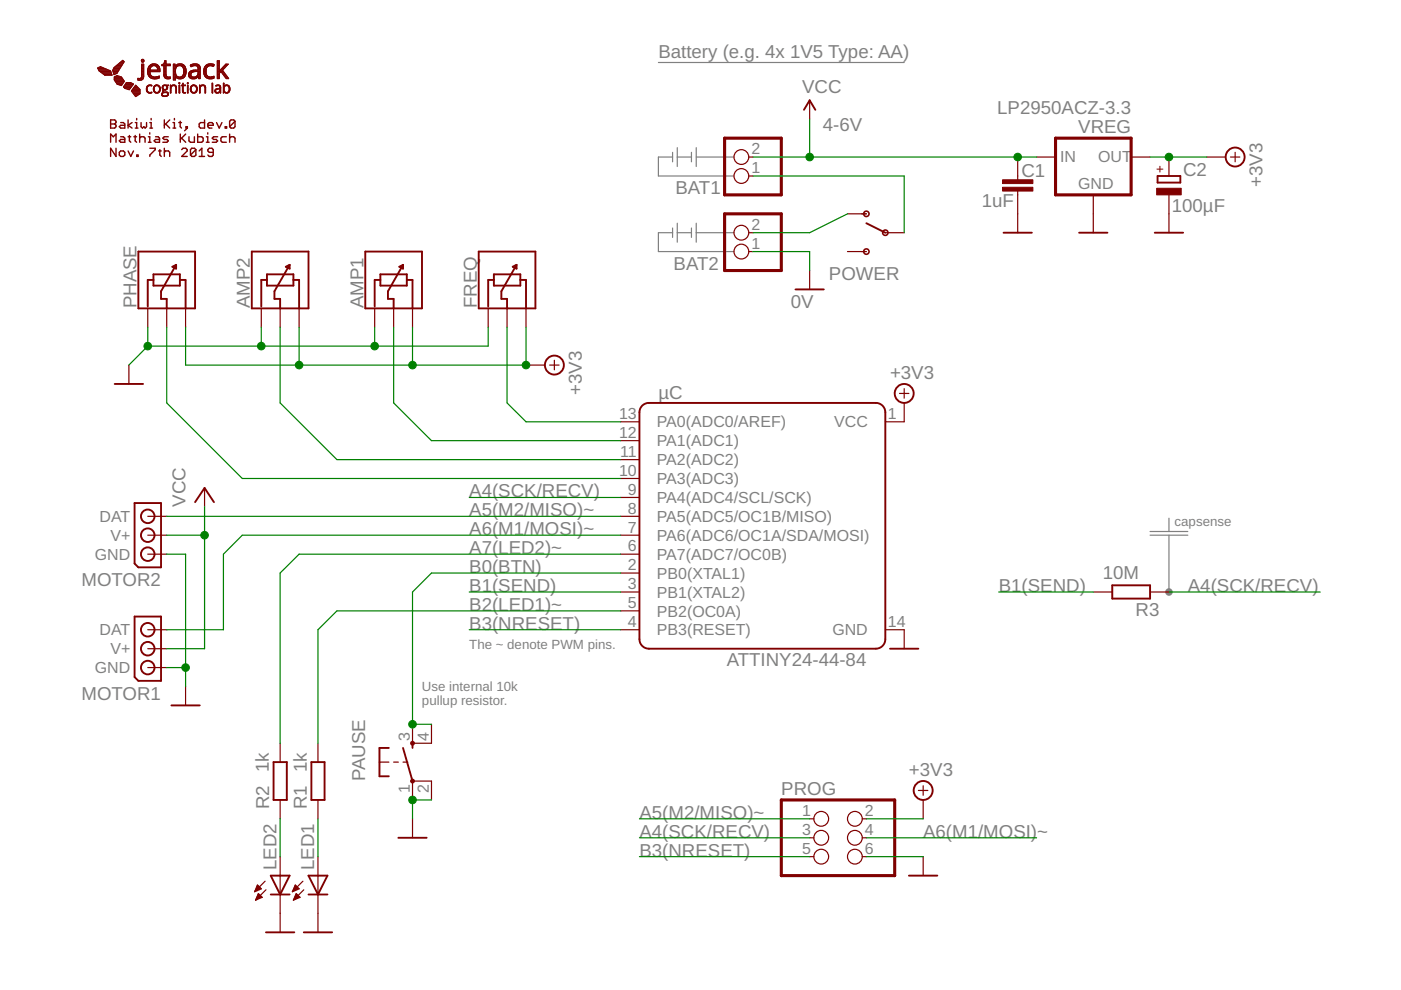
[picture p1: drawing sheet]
<svg xmlns="http://www.w3.org/2000/svg" width="297mm" height="210mm" viewBox="0 0 297 210" stroke-linecap="round" stroke-linejoin="round" font-family="sans-serif">
<g fill="none" stroke="#808080" stroke-width=".25">
<path d="M139.6 13.3h52.1M142.6 32.3v2M142.6 33.3h-3v4h16M143.6 31.3v4M143.6 33.3h3M146.6 32.3v2M147.6 31.3v4M147.6 33.3h8M142.6 48.3v2M142.6 49.3h-3v4h16M143.6 47.3v4.1M143.6 49.3h3"/>
<path d="M146.6 48.3v2M147.6 47.3v4.1M147.6 49.3h8M243.8 113.5h8M243.8 112.7h8M247.8 109.9v2.8M247.8 113.5v12"/>
</g>
<circle cx="247.8" cy="125.5" r=".4" fill="none" stroke="#808080" stroke-width=".8"/>
<g fill="none" stroke="#800000" stroke-width=".3">
<path d="M23.5 25.4h.8l.3 .3v.3l-.3 .3 .3 .3v.3l-.3 .3h-.8zM23.5 30.2v-1.8l.5 .6 .6-.6v1.8M23.5 26.3h.8M24.6 31.4v1.8l-1.1-1.8v1.8M25.6 26h.6l.3 .3v.9h-.9l-.3-.3 .3-.3h.9M25.6 29h.6l.3 .3v.9h-.9l-.3-.3 .3-.3h.9M25.6 32h.6l.3 .3v.6l-.3 .3h-.6l-.3-.3v-.6zM27.2 25.4v1.8M27.2 29h.5M27.2 32l.5 1.2 .6-1.2M27.4 28.7v1.2l.3 .3M28 26l-.8 .6 .8 .6"/>
<path d="M28.4 29h.6M28.7 28.7v1.2l.3 .3M28.7 27.2h.6M28.7 26h.3v1.2M29 25.1v.3M29 32.9h.3v.3h-.3zM29.6 29.3l.3-.3h.6l.3 .3v.9M29.6 28.4v1.8M29.9 26v.9l.3 .3 .3-.3 .3 .3 .3-.3v-.9M31.5 29h.2v1.2M31.5 30.2h.5M31.7 28.2v.2"/>
<path d="M31.8 27.2h.5M31.8 26h.2v1.2M31.8 31.4h1.1v.3l-1.1 1.2v.3M32 25.1v.3M33 29h.5l.3 .3v.9h-.8l-.3-.3 .3-.3h.8M33.6 32h.6M33.9 31.7v1.2l.3 .3M34.8 25.4v1.8M34.8 31.4v1.8M34.8 32.3l.3-.3h.6l.3 .3v.9M35.1 26.3l.9 .9M35.7 29h-.9l-.3 .3 .3 .3h.6l.3 .3-.3 .3h-.9"/>
<path d="M36 25.4l-1.2 1.2M36.7 27.2h.6M36.7 26h.3v1.2M37 25.1v.3M37.9 26h.6M38.2 25.7v1.2l.3 .3M38.2 28.4v1.8M38.5 29.3l.9 .9M38.5 31.7l.3-.3h.6l.3 .3v.3l-1.2 1.2h1.2M39.4 28.4l-1.2 1.2M39.4 26.9h.3v.3h-.3zM39.7 27.2l-.6 .5"/>
<path d="M40.1 29v.9l.3 .3h.8v-1.2M41.5 31.7v1.2l-.3 .3h-.5l-.3-.3M41.5 31.7l-.3-.3h-.5l-.3 .3v1.2M41.5 31.7l-1.1 1.2M41.9 28.4v1.8h.9l.3-.3v-.6l-.3-.3h-.9M42.2 33.2h1.2M42.2 32l.6-.6v1.8M43.4 25.4v1.8h-.9l-.3-.3v-.6l.3-.3h.9M43.8 29h.2v1.2M43.8 30.2h.5M44 28.2v.2M44.1 26.6h1.1v-.3l-.3-.3h-.5l-.3 .3v.6l.3 .3h.5"/>
<path d="M45.2 32.3h-.8l-.3-.3v-.3l.3-.3h.5l.3 .3v1.2l-.3 .3h-.5l-.3-.3M45.9 26l.6 1.2 .6-1.2M46.1 29h-.8l-.3 .3 .3 .3h.5l.3 .3-.3 .3h-.8M47.8 26.9h.2v.3h-.2zM48 29h-.9l-.3 .3v.6l.3 .3h.9M48.7 28.4v1.8M48.7 29.3l.3-.3h.6l.2 .3v.9M49.8 25.7l-.2-.3h-.6l-.3 .3v1.2M49.8 25.7v1.2l-.2 .3h-.6l-.3-.3M49.8 25.7l-1.1 1.2"/>
</g>
<g fill="none" stroke="#800000" stroke-width=".25">
<path d="M158.7 33.3h.9M158.7 37.3h.9M171.7 21.3v4M215.8 33.3v4.8M219.8 33.3h4M239.8 33.3h4M247.8 33.3v4M255.9 33.3h4M260.9 33.3h2M261.9 32.3v2M158.7 53.3h.9M158.7 49.3h.9"/>
<path d="M171.7 57.4v4M179.7 53.3h4M179.7 45.3h4M187.7 49.3h4M215.8 40.5v8.8M231.8 41.3v8M247.8 41.3v8M27.3 77.4v4M31.3 65.4v4M35.3 65.4v4M39.3 65.4v4M55.4 65.4v4"/>
<path d="M59.4 65.4v4M63.4 65.4v4M79.4 65.4v4M83.5 65.4v4M87.5 65.4v4M103.5 65.4v4M107.5 65.4v4M111.5 65.4v4M111.5 77.4h4M116.5 77.4h2M117.5 76.4v2M131.6 89.4h4"/>
<path d="M131.6 93.4h4M131.6 97.5h4M190.7 83.4h2M191.7 82.4v2M191.7 85.4v4h-4M31.3 117.5h4M31.3 113.5h4M31.3 109.5h4M43.4 103.5v4M131.6 117.5h4M131.6 113.5h4M131.6 109.5h4"/>
<path d="M131.6 101.5h4M131.6 105.5h4M31.3 137.5h4M31.3 133.5h4M131.6 133.5h4M131.6 125.5h4M131.6 121.5h4M131.6 129.5h4M187.7 133.5h4v4M231.8 125.5h4M243.8 125.5h4M31.3 141.5h4"/>
<path d="M39.3 145.6v4M59.4 157.6v4M67.4 157.6v4M87.5 153.6v4h4v-4M59.4 169.6v4M67.4 169.6v4M80.5 161.6h1.9M83.5 161.6h1M85.4 161.6h1.1M87.5 169.6v-4h4v4M87.5 173.6v4M171.7 173.6h.9"/>
<path d="M171.7 177.6h.9M182.8 173.6h.9M182.8 177.6h.9M194.7 167.6h2M195.7 166.6v2M195.7 169.6v4M54 189h.1M54.1 188.8h.4M54.2 188.6h.8M54.3 190.7h.3M54.3 188.4h1M54.3 190.5h.8"/>
<path d="M54.4 188.2h.7M54.4 188h.5M54.4 190.3h1.1M54.5 187.8h.2M54.5 190.1h.9M54.6 187.6l.8 .8-1.4 .7zM54.6 189.9h.6M54.7 189.7h.3M54.8 189.5l.8 .7-1.4 .7zM56.2 186.8l-2.2 2.3M56.4 188.7l-2.2 2.2M59.4 181.6v16.1"/>
<path d="M62 189h.1M62.1 188.8h.4M62.2 188.6h.8M62.3 190.7h.3M62.3 188.4h1.1M62.4 190.5h.7M62.4 188.2h.7M62.5 188h.4M62.5 190.3h1.1M62.5 187.8h.2M62.5 190.1h.9M62.6 187.6l.8 .8-1.4 .7z"/>
<path d="M62.6 189.9h.6M62.7 189.7h.3M62.8 189.5l.8 .7-1.4 .7zM64.2 186.8l-2.2 2.3M64.4 188.7l-2.2 2.2M67.4 181.6v16.1M171.7 181.6h.9M182.8 181.6h.9M195.7 181.6v4.1"/>
<circle cx="157.2" cy="37.3" r="1.57"/>
<circle cx="157.2" cy="33.3" r="1.57"/>
<circle cx="157.2" cy="49.3" r="1.57"/>
<circle cx="157.2" cy="53.3" r="1.57"/>
<circle cx="174.1" cy="173.6" r="1.57"/>
<circle cx="174.1" cy="177.6" r="1.57"/>
<circle cx="181.2" cy="177.6" r="1.57"/>
<circle cx="181.2" cy="173.6" r="1.57"/>
<circle cx="174.1" cy="181.6" r="1.57"/>
<circle cx="181.2" cy="181.6" r="1.57"/>
</g>
<g fill="none" stroke="#800000" stroke-width=".4">
<path d="M170.5 23.3l1.2-2 1.2 2M245.4 37.3h4.9v1.4h-4.9zM29.3 53.3h12.1v12.1h-12.1zM32.5 58.2h5.6v2.4h-5.6zM32.5 59.4h-1.2v5.6M36.6 56.6l.7-.4v.8zM37.3 56.2l-3.2 5.6v1.6h1.2v2M38.1 59.4h1.2v6M53.4 53.3h12v12.1h-12zM56.6 58.2h5.6v2.4h-5.6zM56.6 59.4h-1.2v5.6M60.6 56.6l.8-.4v.8z"/>
<path d="M61.4 56.2l-3.2 5.6v1.6h1.2v2M62.2 59.4h1.2v6M77.4 53.3h12.1v12.1h-12.1zM80.6 58.2h5.7v2.4h-5.7zM80.6 59.4h-1.2v5.6M84.7 56.6l.7-.4v.8zM85.4 56.2l-3.1 5.6v1.6h1.2v2M86.3 59.4h1.2v6M101.5 53.3h12v12.1h-12zM104.7 58.2h5.6v2.4h-5.6zM104.7 59.4h-1.2v5.6M108.7 56.6l.8-.4v.8z"/>
<path d="M109.5 56.2l-3.2 5.6v1.6h1.2v2M110.3 59.4h1.2v6M183.7 47.3l4 2M212.8 49.3h6M228.8 49.3h6M244.8 49.3h6M168.7 61.4h6M24.3 81.4h6M136.2 86l.6-.4 .8-.2h48.1a1.99 1.99 0 0 1 2 2v48.1a2.02 2.02 0 0 1-2 2h-48.1a2.02 2.02 0 0 1-2-2v-48.1l.1-.7zM28.5 106.7h5.6v13.6h-4.8l-.8-.8zM41.4 106.5l2-3 2 3M28.5 130.7h5.6v13.7h-4.8l-.8-.8z"/>
<path d="M188.7 137.5h6M235.8 124.1h8v2.8h-8zM36.3 149.6h6.1M82.4 158.6h-1.9v6h1.9M85.4 158.6l2.1 7M87.5 157.6v1M58 161.6h2.8v8h-2.8zM66 161.6h2.8v8h-2.8zM84.5 177.6h6M56.4 197.7h6M57.4 185.7h4l-2 4zM57.4 189.7h4"/>
<path d="M64.4 197.7h6M65.4 185.7h4l-2 4zM65.4 189.7h4M192.7 185.7h6"/>
<circle cx="261.9" cy="33.3" r="2.01"/>
<circle cx="117.5" cy="77.4" r="2.01"/>
<circle cx="191.7" cy="83.4" r="2.01"/>
<circle cx="31.3" cy="113.5" r="1.44"/>
<circle cx="31.3" cy="117.5" r="1.44"/>
<circle cx="31.3" cy="109.5" r="1.44"/>
<circle cx="31.3" cy="133.5" r="1.44"/>
<circle cx="31.3" cy="137.5" r="1.44"/>
<circle cx="31.3" cy="141.5" r="1.44"/>
<circle cx="195.7" cy="167.6" r="2.01"/>
</g>
<g fill="none" stroke="#800000" stroke-width=".66">
<path d="M153.6 29.3h12.1v12h-12.1zM223.8 29.3h16v12h-16zM153.6 45.3h12.1v12.1h-12.1zM165.7 169.6h24v16.1h-24z"/>
<circle cx="87.5" cy="157.6" r=".19"/>
<circle cx="87.5" cy="165.6" r=".19"/>
</g>
<g fill="none" stroke="#800000" stroke-width=".21">
<path d="M20.7 14.4l.6-.3 2.2 .9M20.7 14.4v.1M20.7 14.4h1.3M20.7 14.5l.3 .6 1.2 .8h1.5M20.7 14.5h1.6M20.8 14.6h1.8M20.9 14.8h2M20.9 14.9h2.3M21 14.3h.7M21 15h2.4M21.1 15.2h2.4M21.2 14.1h.2"/>
<path d="M21.3 15.3h2.2M21.5 15.4h2.1M21.7 15.5h1.9M21.8 15.7h1.9M22 15.8h1.7M22.2 15.9h1.5M23.5 15v.1M23.5 15.1l.2 .8M23.9 15h1.2M23.9 14.9h1.3M23.9 15.2h1.1M24 14.8h1.3"/>
<path d="M24 15.3h1M24 14.6h1.4M24 15.4h.9M24.1 15.5h.7M24.1 14.5h1.3M24.1 15.7h.5M24.1 14.4h1.4M24.2 15.8h.1M24.2 16.9l.6 .9M24.2 16.9h2M24.2 16.8h1.9M24.2 16.7h1.8"/>
<path d="M24.2 16.5h1.7M24.2 16.4h1.6M24.2 14.3h1.4M24.3 16.3h1.4M24.3 17h1.9M24.3 16.3l.6-.3 .9 .3 .6 1-.6 .8M24.3 16.3l-.1 .6M24.4 17.2h1.9M24.4 14.1h1.3M24.4 17.3h1.9M24.5 16.2h.8M24.5 17.4h1.7"/>
<path d="M24.5 14h1.3M24.6 17.5h1.6M24.7 13.9h1.1M24.7 17.7h1.4M24.8 16h.1M24.8 17.8h1.2M24.8 17.8l1 .3M24.8 13.8h1.1M25 13.6h1M25 17.9h.9M25.1 13.5h1M25.3 13.4h.8"/>
<path d="M25.4 18.1h.4M25.4 13.3h.8M25.6 13.1h.7M25.7 13h.6M25.9 12.9h.2M26.2 18.4h1.7M26.2 18.3h1.8M26.3 13l-.3-.2-1.8 1.5-.3 .6 .3 .9M26.3 13l-1.5 2.6-.6 .2M26.3 18.6h1.5M26.3 18.2h1.7M26.4 18.1h1.8"/>
<path d="M26.4 18.7h1.3M26.5 17.9h1.7M26.6 17.8h1.7M26.7 17.7h1.3M26.7 18.8h.9M26.8 17.5h1M26.8 17.5a1.74 1.74 0 0 1 1.5 .3M26.8 17.5l-.6 1 .2 .2 1 .3 .9-1.2M27.1 18.9h.4M27.9 19.3l.8-1.2 1 .9-.1 .9M27.9 19.3l.8 1.2 .9-.6M27.9 19.3h1.8"/>
<path d="M27.9 19.2h1.8M28 19.4h1.7M28 19.1h1.7M28 19.6h1.7M28.1 18.9h1.6M28.2 19.7h1.5M28.2 18.8h1.3M28.2 19.8h1.5M28.3 18.7h1.1M28.3 19.9h1.3M28.4 18.6h.9M28.5 18.4h.6"/>
<path d="M28.6 18.3h.4M28.7 18.2h.2M29.2 16.9h.9M29.2 16.8h1.1M29.2 16.7h1.2M29.5 16.6h-.3v.4h.6l.5-.2M29.9 16.5h.5M30 16.4h.5M30 12.9h.5M30 12.9l.1 .3M30 16.3h.5M30 13h.5"/>
<path d="M30 12.8h.5M30 16.2h.5M30 16h.5M30 15.8h.5M30 15.7h.5M30 15.5h.5M30 15.4h.5M30 15.3h.5M30 15.2h.5M30 15h.5M30 14.9h.5M30 14.8h.5"/>
<path d="M30 14.6h.5M30 14.5h.5M30 14.4h.5M30 14.3h.5M30 14.1h.5M30 14h.5M30 13.9h.5M30 13.8h.5M30 13.6h.5M30 15.9h.5M30.1 12.6h.3M30.1 13.1h.3"/>
<path d="M30.4 12.6l.1 .4M30.4 12.6h-.3l-.1 .3M30.5 16.4l-.2 .4M30.5 16.3v.1M30.5 13.6v2.6M30.5 16.2v.1M30.5 13.6l-.5 .1v2.5l-.1 .3-.3 .1M30.5 13l-.4 .2M31 18.9h.2M31 18.8h.2M31 18.7h.2M31 19.1h.2"/>
<path d="M31 19.1l.1 .1M31.1 19.2h.1M31.1 19.2v.1M31.1 18.6h.1M31.1 18.5l-.1 .6M31.1 19.3h.2M31.1 19.3l.2 .3M31.1 18.4h.2M31.2 19.4h.2M31.2 18.3h.2M31.2 19.2l.2 .3M31.3 19.6h.2"/>
<path d="M31.3 18.4l-.1 .8M31.3 15.4h.5M31.3 15.3h.5M31.3 15.2h2.6M31.3 15h2.6M31.3 14.9h2.6M31.3 18.2h.9M31.3 15.5h.5M31.3 14.8h.5M31.3 15.7h.6M31.3 14.6h.5M31.4 15.8h.5"/>
<path d="M31.4 14.5h.5M31.4 15.8v.1M31.4 19.5h.8M31.4 14.4h.5M31.4 15.9h.6M31.4 15.9l.3 .4M31.5 14.3h.5M31.5 19.7h.6M31.5 14.3l-.2 .6 .1 .9M31.5 16h.5M31.5 18.1h.6M31.5 14.1h.6"/>
<path d="M31.6 16.2h.6M31.6 14h.7M31.6 18.2l-.3 .2M31.6 14l-.1 .3M31.7 16.3h.8M31.7 16.3l.2 .2a2 2 0 0 0 1.9 0M31.7 13.9h1.8M31.8 15.2l.1 .5M31.8 16.4h2M31.8 14.8h.1M31.8 14.8v.4M31.9 15.7v.1"/>
<path d="M31.9 14.8v.4l2-.1M31.9 13.8h1.5M31.9 15.8v.1M31.9 15.9l.2 .2M32 18.2h.2a.64 .64 0 0 0-.7-.2 .64 .64 0 0 0-.4 .5M32 16.5h1.8M32.1 19.6h.1M32.1 16.1l.6 .2 1.1-.2v.4M32.1 13.6h1.1M32.2 19.5a.66 .66 0 0 1-.9 .1M32.3 16.7h1.1M32.5 18.9h.2"/>
<path d="M32.5 18.8h.2M32.5 18.7h.2M32.5 19.1h.2M32.6 18.6h.1M32.6 19.2h.1M32.6 18.5v.9M32.6 18.4h.2M32.6 19.3h.2M32.7 18.3h.2M32.7 19.4h.2M32.7 19.1v.1M32.7 19.2v.1"/>
<path d="M32.7 19.3l.2 .2M32.8 18.2h.6M32.8 19.6h.2M32.8 18.4l-.1 .7M32.8 18.2l-.2 .3M32.8 16.7h.1M32.9 19.5l.6 .1M33 19.7h.5M33 18.1h.5M33 14h.7M33.1 18.2l-.3 .2M33.2 16.3h.6"/>
<path d="M33.2 14.1h.5M33.2 18.2v-.2l-.4 .2M33.3 14.3h.5M33.3 14.4h.5M33.4 14.5h.5M33.4 14.5a.8 .8 0 0 0-.9-.6 .8 .8 0 0 0-.7 .9M33.4 14.5v.1M33.4 14.8h.5M33.4 14.6h.5M33.4 14.6v.2h-1.5M33.4 18.2a.83 .83 0 0 1 .1 1.4M33.4 18.2h.3"/>
<path d="M33.5 19.6h.2M33.5 18.1l-.3-.1v.2M33.5 18.1l.2 .1M33.5 13.9l-.6-.4a1.28 1.28 0 0 0-1.3 .5M33.5 13.9l.2 .3M33.6 18.3h.2M33.7 16.2h.1M33.7 19.4h.1M33.7 18.2l.3 .3v.6M33.7 18.4h.2M33.7 19.3h.2M33.7 14.2l.2 .6"/>
<path d="M33.8 18.6h.2M33.8 19.2h.2M33.8 18.9h.2M33.8 18.8h.2M33.8 18.7h.2M33.8 19.1h.2M33.9 14.8v.3M34 19.1a.73 .73 0 0 1-.6 .6 .73 .73 0 0 1-.8-.3M34.2 19.9h.2M34.3 13.8h1.8M34.3 19.8h.2M34.3 13.9l.4 .1"/>
<path d="M34.3 13.8v.1M34.3 13.9h1.8M34.4 18.6h.1M34.4 18.6l.2 .5M34.4 18.7h.1M34.4 18.4h.1M34.4 19.7h.1M34.4 19.7l-.2 .4M34.4 18.8h.2M34.4 18.3h.2M34.5 19.3h.1M34.5 19.6l-.1 .5"/>
<path d="M34.5 19.6l-.1 .1M34.5 13.6h1.6M34.5 19.4h.2M34.5 19.5l.1 .1M34.5 18.9h.3M34.5 18.2h.3M34.5 19.6l1 .1M34.5 19.2h.2M34.5 18.5l.1 .3M34.6 19.6h.9M34.6 19.6h-.1M34.6 19.3l.1 .2h.8"/>
<path d="M34.6 18.8l.4 .3M34.6 18.3l-.1 .2M34.6 18.3l.5-.2 .2 .2M34.6 19.1h.6M34.6 19.1l-.1 .4M34.6 19.2v.1M34.7 18.1h1.1l-.4 .1M34.7 15.8h.5M34.7 15.7h.5M34.7 15.5h.5M34.7 15.4h.5M34.7 15.3h.5"/>
<path d="M34.7 15.2h.5M34.7 15h.5M34.7 14.9h.5M34.7 14.8h.5M34.7 14.6h.5M34.7 14.5h.5M34.7 14.4h.5M34.7 14.3h.5M34.7 14.1h.5M34.7 14h.5M34.7 13.5h.5M34.7 15.9h.5"/>
<path d="M34.7 15.9a.91 .91 0 0 0 1.4 .7v-.3h-.6M34.7 14v1.9M34.8 16h.4M34.8 16.2h.5M34.8 13.4h.4M34.8 16.3h.7M34.8 13.3h.4M34.8 19.1l-.2 .1M34.9 13.1h.3M34.9 16.4h1.2M34.9 13h.3M35 16.5h1.1"/>
<path d="M35.2 18.9h.2M35.2 18.2h.2M35.2 13.5v-.6h-.3l-.1 .6-.5 .3M35.2 13.5l.9 .1M35.2 16.7h.9M35.3 18.1h-.7l-.2 .5M35.3 16.2l.2 .1M35.3 18.8h.2M35.3 18.3h.2M35.3 18.3v.5M35.4 18.7h.1M35.4 18.6h.1"/>
<path d="M35.4 18.4h.1M35.4 18.2l.1 .3M35.5 19.7h.2M35.5 19.7v.4M35.5 18.8l-.4 .3 .2-.3M35.5 19.5l.2 .2M35.5 18.7v.1M35.5 18.5v.2M35.6 19.8h.1M35.6 19.9h.1M35.7 19.7v.4M36.1 18.9h.2"/>
<path d="M36.1 18.8h.2M36.1 18.7h.2M36.1 18.6h.2M36.1 18.4h.2M36.1 18.3h.3M36.1 18.2h.2M36.1 19.7h.1M36.1 19.6h.2M36.1 19.4h.2M36.1 19.3h.2M36.1 19.2h.2M36.1 19.1h.2"/>
<path d="M36.1 13.6v.3h-.9l.1 2.3M36.3 18.2h1M36.6 18.1h.5M36.7 18.2l-.4 .3v1.1M36.7 16.9h.5M36.7 16.8h.5M36.7 16.7h.5M36.7 16.5h.5M36.7 16.4h.5M36.7 16.3h1.1M36.7 16.2h.8M36.7 16h.7"/>
<path d="M36.7 15.8h.6M36.7 15.7h.6M36.7 15.5h.5M36.7 15.4h.5M36.7 15.3h.5M36.7 15.2h.5M36.7 15h.5M36.7 14.9h.5M36.7 14.8h.5M36.7 14.6h.5M36.7 14.5h.6M36.7 14.4h.6"/>
<path d="M36.7 14.3h.7M36.7 14.1h.7M36.7 14h1M36.7 13.9h.5M36.7 13.8h.4M36.7 13.6h.4M36.7 15.9h.6M36.7 13.6v3.4l.5-.1M37 18.2l.3 .4v1.1l.1-.1M37.1 13.6h-.4M37.1 13.6l.1 .4M37.2 18.3h.2"/>
<path d="M37.2 16.4v.5M37.2 14.9v.5M37.2 14l.2 .2M37.2 18.4h.2M37.2 14l.3 .1a.88 .88 0 0 1 1.3 .2M37.2 15.5l.2 .6M37.2 14.6v.2M37.2 15.4v.1M37.2 14.8v.1M37.3 18.6h.1M37.3 14.5l-.1 .1M37.3 18.9h.1"/>
<path d="M37.3 18.8h.1M37.3 18.7h.1M37.3 19.7h.1M37.3 19.6h.1M37.3 19.4h.1M37.3 19.3h.1M37.3 19.2h.1M37.3 19.1h.1M37.3 13.9l-.1 .1M37.3 13.9h1.8M37.3 16.4h1.7M37.4 18.3a.68 .68 0 0 0-1.1-.1l-.2-.1v1.6l.2-.1"/>
<path d="M37.4 18.3v1.3M37.4 16.1l.1 .1M37.4 13.8h1.5M37.4 13.8l-.1 .1M37.4 14.2l-.1 .3M37.5 16.5h1.4M37.6 13.6h1.1M37.6 13.6l.8-.1 .5 .3M37.6 13.6l-.2 .2M37.7 16.7h.9M38 17.7h.1M38 18.9h.1"/>
<path d="M38 18.8h.1M38 18.7h.1M38 18.6h.1M38 18.4h.1M38 18.3h.1M38 18.2h.1M38 19.6h.1M38 19.4h.1M38 19.3h.1M38 19.2h.1M38 19.1h.1M38 18.1h.1v1.6l-.1-.1z"/>
<path d="M38 17.5h.1M38 17.5l.1 .1v.2zM38 19.7h.1M38 18.1h.1M38.4 16.3h.7M38.5 14h.7M38.6 18.1l.7 .1-.9-.1 .3-.1 .1-.3 .1 .4M38.6 16.2h.6M38.6 18.2l.1 1.2M38.7 14.1h.5M38.7 18.9h.1M38.7 18.8h.1"/>
<path d="M38.7 18.7h.1M38.7 18.6h.1M38.7 18.4h.1M38.7 18.3h.1M38.7 19.3h.1M38.7 19.2h.1M38.7 19.1h.1M38.7 17.9h.1M38.7 19.4h.2M38.7 19.4v.1M38.7 17.8h.1M38.7 16h.6"/>
<path d="M38.7 19.6h.3M38.8 14.3h.5M38.8 14.3l.2 .6M38.8 15.9h.5M38.8 15.9l-.5 .4-.8-.1M38.8 14.4h.5M38.9 15.8h.5M38.9 19.4l.5 .3h-.5l-.2-.2M38.9 19.7h.4M38.9 15.8l-.1 .1M38.9 14.5h.5M38.9 15.7h.5"/>
<path d="M38.9 15.7v.1M38.9 18.2v1.2M38.9 14.6h.5M38.9 13.8l.2 .1M38.9 15.5h.5M38.9 14.8h.5M39 15.4h.5M39 15.3h.5M39 15.2h.5M39 15h.5M39 14.9h.5M39 14.9l-.1 .8"/>
<path d="M39.1 13.9l.1 .1M39.2 14l.2 .5M39.4 15.8a1.23 1.23 0 0 1-1 .9 1.23 1.23 0 0 1-1.2-.4v.1M39.4 14.5v.1M39.4 14.6v1.2M39.7 17.7h.2M39.7 17.5h.2M39.7 18.9h.2M39.7 18.8h.2M39.7 18.7h.2M39.7 18.6h.2M39.7 18.4h.2"/>
<path d="M39.7 18.3h.2M39.7 18.2h.2M39.7 19.6h.2M39.7 19.4h.2M39.7 19.3h.2M39.7 19.2h.2M39.7 19.1h.2M39.8 17.5l.1 .1-.1 .2zM39.8 19.7h.1M39.8 18.1h.1M39.8 18.1l.1 1.6-.2-.1M39.8 18.1l-.1 1.5"/>
<path d="M40 15.8h.5M40 15.9h.5M40 15.9l.2 .5M40 15.8v.1M40 16h.5M40 15.7h.5M40 16.2h.6M40 15.5h.6M40.1 16.3h.6M40.1 15.4h.6M40.2 16.4h1.6M40.2 15.3h.7"/>
<path d="M40.2 15.3l-.2 .5M40.3 15.2l-.1 .1M40.3 16.5h1.4M40.3 15.2h2.2M40.3 18.9h.2M40.3 18.8h.2M40.4 13.9h1.9M40.4 18.7h.1M40.4 19.1h.1M40.4 18.6h.2M40.4 19.2h.1M40.4 13.8a1.73 1.73 0 0 1 1.9 .1l.1 .3"/>
<path d="M40.4 18.6l.1 .8M40.4 13.8l.1 .4M40.4 13.8h1.8M40.4 14h.4M40.4 18.4h.2M40.4 19.3h.2M40.5 14.1h.1M40.5 18.3h.2M40.5 19.4h.2M40.5 14.2a.94 .94 0 0 1 1.5 .2M40.5 15.7v.3M40.5 15h2"/>
<path d="M40.5 16a.8 .8 0 0 0 1.2 .2M40.5 19.1l.1 .1M40.5 16.7h.9M40.6 19.2v.1M40.6 18.5l-.1 .6M40.6 19.3l.1 .2M40.6 18.2h.7l.3 .4M40.6 19.6h.3M40.6 18.4v.1M40.6 18.2l-.2 .4M40.6 15.4l-.1 .3M40.7 19.5l.6 .1"/>
<path d="M40.7 13.6h1.3M40.7 18.3l-.1 .1M40.8 19.7h.6M40.8 18.1l-.2 .1M40.8 18.1h.5M40.9 14.9h1.6M40.9 18.2l-.2 .1M41 14.9l-.7 .3M41 18v.2M41 18l-.2 .1M41 18l.3 .1M41 18l.1 .2"/>
<path d="M41.3 18.2h.3M41.3 19.6h.3M41.3 18.1a.84 .84 0 0 1 .5 1M41.4 15.2l-.8 .2M41.4 16.3h.5M41.5 18.3h.2M41.5 19.4h.2M41.5 15.2h.5v.3M41.6 18.4h.1M41.6 19.3h.1M41.6 18.6h.2M41.6 18.6v.6l-.3 .4"/>
<path d="M41.6 19.2h.2M41.7 18.9h.1M41.7 18.8h.1M41.7 18.7h.1M41.7 19.1h.1M41.7 16.2h.1M41.7 16.2l.2 .1M41.7 14h.7M41.8 16.2h.7M41.8 16l.2 .3M41.8 16h.7M41.8 19.1a.71 .71 0 0 1-.5 .6 .71 .71 0 0 1-.8-.3"/>
<path d="M41.9 14.1h.5M41.9 15.9h.6M41.9 15.8h.6M42 14.3h.4M42 15.7h.5M42 14.4h.4M42 15.5h.5M42 15.4h.5M42 15.3h.5M42 14.8h.5M42 14.6h.5M42 14.5h.5"/>
<path d="M42 14.4v.4l-.9 .1M42 15.5l-.2 .5M42 16.3h.5M42.1 16.4h.4M42.1 16.5h.4M42.1 16.7h.3M42.3 18.9h.1M42.3 18.8h.1M42.3 18.7h.1M42.3 18.6h.2M42.3 18.4h.2M42.3 18.3h.3"/>
<path d="M42.3 18.2h.1M42.3 19.7h.1M42.3 19.6h.1M42.3 19.4h.1M42.3 19.3h.1M42.3 19.2h.1M42.3 19.1h.1M42.4 14.2v.1M42.4 14.3l.1 .2M42.5 14.5l-.1 2.2h-.3l-.1-.5a1.24 1.24 0 0 1-1.8 .2M42.5 18.2h1M42.8 18.1h.5"/>
<path d="M43.2 18.2l.2 .1M43.2 15.4h.5M43.2 15.3h.5M43.2 15.2h.5M43.2 15h.5M43.2 14.9h.5M43.2 14.9v.5M43.2 15.4l.1 .4M43.2 15.5h.5M43.2 14.8h.5M43.2 15.7h.5M43.2 14.6h.5"/>
<path d="M43.3 15.8h.5M43.3 14.5h.5M43.3 15.8l.6 .8M43.3 14.4h.5M43.3 15.9h.5M43.3 18.1l-.4-.1-.5 .2-.1-.1v1.6l.1-.1 .1-1.1 .3-.3M43.3 18.1l.3 .4v1.2l-.2-1.4M43.4 16h.5M43.4 14.3h.5M43.4 18.3h.1M43.4 14.2l-.2 .7M43.4 16.2h.6"/>
<path d="M43.4 14.1h.6M43.4 18.4h.2M43.4 14.1v.1M43.5 18.9h.1M43.5 18.8h.1M43.5 18.7h.1M43.5 18.6h.1M43.5 19.7h.1M43.5 19.6h.1M43.5 19.4h.1M43.5 19.3h.1M43.5 19.2h.1"/>
<path d="M43.5 19.1h.1M43.5 14h.7M43.5 16.3h.8M43.6 13.9h1.8M43.6 16.4h1.8M43.6 13.9l.6-.3 .5-.1 .7 .2-.1 .3M43.6 13.9l-.2 .2M43.7 15.4v.1M43.7 15.5l.2 .5M43.7 14.6v.8M43.8 13.8h1.6M43.8 14.5l-.1 .1"/>
<path d="M43.8 16.5h1.6M43.9 16l.4 .3h.6M44 14.2l-.2 .3M44 13.6h1.3M44.1 16.7h1M44.9 16.3h.5M45 18.1h.1M45 17.9h.1M45 17.8h.1M45 18.9h.1M45 18.8h.1M45 18.7h.1"/>
<path d="M45 18.6h.1M45 18.4h.1M45 18.3h.1M45 18.2h.1M45 19.6h.1M45 19.4h.1M45 19.3h.1M45 19.2h.1M45 19.1h.1M45 19.7h.1M45 14l-.5-.1-.5 .3M45 14h.3"/>
<path d="M45.1 17.6l-.1 2.1v-2.1l.1 .1M45.1 14h.2M45.4 16.2h.1M45.4 16.2v.1M45.4 16.2l-.5 .1M45.4 16.3v.3l-.6 .1-.9-.1M45.6 19.3h.1M45.6 19.2h.1M45.6 19.4h.1M45.6 19.5v.1M45.6 19.1h.2M45.6 19.6h.3"/>
<path d="M45.6 19.6l.4 .1 .5-.1M45.7 18.9l-.1 .6M45.7 18.9h.3M45.7 19.2l.2 .4M45.7 18.2h.3M45.7 18.2l.6-.2 .5 .3M45.8 19.7h.6M45.9 19.6h.4M45.9 18.8h.9M46 18.1h.5M46 18.8l-.3 .1M46 18.2h-.3"/>
<path d="M46 18.2h.4M46.1 16.5h.4M46.1 16.4h.4M46.1 16.3h.4M46.1 16.2h.4M46.1 16h.4M46.1 15.8h.4M46.1 15.7h.4M46.1 15.5h.4M46.1 15.4h.6M46.1 15.3h.7M46.1 15.2h1.3"/>
<path d="M46.1 15h.4M46.1 14.9h.4M46.1 14.8h.4M46.1 14.6h.4M46.1 14.5h.4M46.1 14.4h.4M46.1 14.3h.4M46.1 14.1h.4M46.1 14h.4M46.1 13.9h.4M46.1 13.8h.4M46.1 13.6h.4"/>
<path d="M46.1 13.5h.4M46.1 13.4h.4M46.1 13.3h.4M46.1 13.1h.4M46.1 13h.4M46.1 15.9h.4M46.1 16.7h.4M46.3 19.6h.2M46.4 12.9l.1 2.2 1.4-1.5h.5l-1.2 1.3 1.3 1.7h-.6l-1-1.4-.4 .3M46.4 18.2h.3M46.4 18.2l.3 .3M46.5 12.9l-.4 .1v3.7l.4-.1v-1.1"/>
<path d="M46.5 19.5v.1M46.5 19.5l-.2 .1M46.5 19.4l.1 .1M46.5 19.4h.3M46.6 15h.7M46.6 18.3h.2M46.6 19.3h.2M46.6 18.4h.2M46.6 19.2h.2M46.6 19.5h.1M46.7 18.9h.1M46.7 18.7h.1"/>
<path d="M46.7 18.6h.1M46.7 19.1h.1M46.7 18.7l-.7 .1M46.7 18.5v.2M46.7 18.9l-.2 .5M46.7 18.9h-.7l-.3 .3M46.7 14.9h.5M46.7 19.6h.1M46.7 19.7h.1M46.8 18.3v1.4l-.1-.2M46.8 14.8h.5M46.9 14.6h.5"/>
<path d="M46.9 15.3h.6M47 14.5h.5M47 15.4h.6M47.1 15.5h.6M47.1 14.4h.6M47.2 15.7h.6M47.2 14.3h.6M47.3 15.8h.6M47.3 18.1h.2M47.3 17.9h.2M47.3 17.8h.2M47.3 17.7h.2v.4"/>
<path d="M47.3 14.1h.6M47.3 18.9h.2M47.3 18.8h.2M47.3 18.7h.2M47.3 18.6h.2M47.3 18.4h.3M47.3 18.3h.3M47.3 18.2h.2M47.3 19.7h.1M47.3 19.6h.2M47.3 19.4h.3M47.3 19.3h.3"/>
<path d="M47.3 19.2h.2M47.3 19.1h.2M47.4 17.6v2.1M47.4 15.9h.5M47.5 16h.5M47.5 14h.5M47.5 18.7l.1 .8M47.6 16.2h.5M47.6 19.6h.2M47.6 13.9h.6M47.6 18.2h.2M47.6 19.5l-.2 .2"/>
<path d="M47.6 18.3l-.1 .4M47.7 16.3h.5M47.7 13.8h.6M47.8 16.4h.5M47.8 19.7h.5M47.8 18.1h.5M47.8 19.6h-.2l.8 .1M47.8 19.6h.4M47.8 18.1l.5-.1 .3 .3M47.8 18.1l-.3 .2v-.2M47.8 13.6h.6M47.8 18.2h.5"/>
<path d="M47.8 18.2l-.2 .1M47.9 16.5h.5M48 16.7h.5M48.2 18.2h.3M48.3 19.6h.2M48.3 18.2l.1 .1M48.4 18.3h.2M48.4 19.4h.2M48.4 18.3l.2 .4M48.5 18.4h.2M48.5 19.3h.2M48.6 18.6h.1"/>
<path d="M48.6 19.2h.1M48.6 19.2l-.4 .4M48.6 18.7h.1M48.6 19.1h.1M48.6 18.7v.1M48.6 18.9h.1M48.6 18.8h.1M48.6 18.8v.1M48.6 18.9v.3M48.6 19.5l-.2 .2M48.6 18.3l.1 .4M48.7 18.7l-.1 .8"/>
<path d="M28.4 20.1h1M28.5 20.2h.7M28.6 20.3h.4M28.7 20.4h.2M34.2 20.1h.2M34.2 20.1l.1 .1M34.3 20.2l.4 .3M34.3 20.2h.2M34.4 20.3h.3M34.4 20.1a.68 .68 0 0 0 1.1 .1M34.6 20.4h.6M35.2 20.3h.3"/>
<path d="M35.5 20.2h.1M35.5 20.1h.2M35.5 20.1v.1M35.6 20.2l-.5 .3M35.7 20.1l-.1 .1M182.7 53.3h1"/>
</g>
<g fill="#800000" stroke="#800000" stroke-width=".21">
<path d="M245.2 39.9h5.2v1.4h-5.2z"/>
<path d="M212.6 39.7h6.4v.8h-6.4z"/>
<path d="M212.6 38.1h6.4v.8h-6.4z"/>
</g>
<g fill="none" stroke="#800000" stroke-width=".34">
<circle cx="183.7" cy="53.3" r=".57"/>
<circle cx="183.7" cy="45.3" r=".57"/>
<circle cx="187.7" cy="49.3" r=".57"/>
</g>
<g fill="none" stroke="#008000" stroke-width=".25">
<path d="M159.6 33.3h60.2M159.6 37.3h32.1v12M171.7 25.3v8M243.8 33.3h12.1M159.6 53.3h12.1v4.1M179.7 45.3l-8 4h-12.1M31.3 69.4v4M31.3 73.4l-4 4M35.3 69.4v16l16.1 16.1h80.2M39.3 69.4v8h72.2v-8M55.4 69.4v4M59.4 69.4v16l12 12.1h60.2"/>
<path d="M63.4 69.4v8M79.4 69.4v4M83.5 69.4v16l8 8h40.1M87.5 69.4v8M103.5 69.4v4h-72.2M107.5 69.4v16l4 4h20.1M35.3 117.5h4v28.1M35.3 113.5h8.1M35.3 109.5h96.3M43.4 107.5v30h-8.1M99.5 105.5h32.1M131.6 117.5h-68.2l-4 4v36.1"/>
<path d="M131.6 113.5h-80.2l-4 4v16h-12.1M99.5 133.5h32.1M99.5 125.5h32.1M131.6 121.5h-40.1l-4 4v28.1h4M131.6 129.5h-60.2l-4 4v24.1M211.8 125.5h20M247.8 125.5h32.1M35.3 141.5h4M59.4 173.6v8M67.4 173.6v8M91.5 169.6h-4v4M135.6 173.6h36.1"/>
<path d="M135.6 177.6h36.1M183.7 173.6h12M183.7 177.6h36.1M135.6 181.6h36.1M183.7 181.6h12"/>
</g>
<g fill="#008000" stroke="#008000" stroke-width=".21">
<circle cx="39.3" cy="141.5" r=".8"/>
<circle cx="79.4" cy="73.4" r=".8"/>
<circle cx="55.4" cy="73.4" r=".8"/>
<circle cx="31.3" cy="73.4" r=".8"/>
<circle cx="87.5" cy="169.6" r=".8"/>
<circle cx="215.8" cy="33.3" r=".8"/>
<circle cx="171.7" cy="33.3" r=".8"/>
<circle cx="43.4" cy="113.5" r=".8"/>
<circle cx="247.8" cy="33.3" r=".8"/>
<circle cx="111.5" cy="77.4" r=".8"/>
<circle cx="87.5" cy="77.4" r=".8"/>
<circle cx="63.4" cy="77.4" r=".8"/>
<circle cx="87.5" cy="153.6" r=".8"/>
</g>
<g font-size="4" fill="#808080">
<text x="139.6" y="12.3">Battery (e.g. 4x 1V5 Type: AA)</text>
<text x="170.1" y="19.7">VCC</text>
<text x="174.5" y="27.7">4-6V</text>
<text x="211.4" y="24.1">LP2950ACZ-3.3</text>
<text x="228.6" y="28.1">VREG</text>
<text x="143.2" y="41.1">BAT1</text>
<text x="216.6" y="37.5">C1</text>
<text x="250.8" y="37.4">C2</text>
<text x="267.7" y="39.7" transform="rotate(-90 267.7 39.7)">+3V3</text>
<text x="208.1" y="43.9">1uF</text>
<text x="248.4" y="44.9">100µF</text>
<text x="142.8" y="57.2">BAT2</text>
<text x="175.8" y="59.4">POWER</text>
<text x="28.9" y="65.4" transform="rotate(-90 28.9 65.4)">PHASE</text>
<text x="53" y="65.4" transform="rotate(-90 53 65.4)">AMP2</text>
<text x="77" y="65.4" transform="rotate(-90 77 65.4)">AMP1</text>
<text x="101.1" y="65.4" transform="rotate(-90 101.1 65.4)">FREQ</text>
<text x="167.7" y="65.4">0V</text>
<text x="123.4" y="83.7" transform="rotate(-90 123.4 83.7)">+3V3</text>
<text x="188.7" y="80.4">+3V3</text>
<text x="139.6" y="84.6">µC</text>
<text x="39.4" y="107.5" transform="rotate(-90 39.4 107.5)">VCC</text>
<text x="99.5" y="105.5">A4(SCK/RECV)</text>
<text x="99.5" y="109.5">A5(M2/MISO)~</text>
<text x="99.5" y="113.5">A6(M1/MOSI)~</text>
<text x="99.5" y="117.5">A7(LED2)~</text>
<text x="17.3" y="124.3">MOTOR2</text>
<text x="99.5" y="121.5">B0(BTN)</text>
<text x="99.5" y="125.5">B1(SEND)</text>
<text x="211.8" y="125.5">B1(SEND)</text>
<text x="233.8" y="122.7">10M</text>
<text x="251.9" y="125.5">A4(SCK/RECV)</text>
<text x="99.5" y="129.5">B2(LED1)~</text>
<text x="240.8" y="130.7">R3</text>
<text x="99.5" y="133.5">B3(NRESET)</text>
<text x="154.1" y="141.2">ATTINY24-44-84</text>
<text x="17.3" y="148.4">MOTOR1</text>
<text x="57" y="163.8" transform="rotate(-90 57 163.8)">1k</text>
<text x="65" y="163.8" transform="rotate(-90 65 163.8)">1k</text>
<text x="77.4" y="165.6" transform="rotate(-90 77.4 165.6)">PAUSE</text>
<text x="192.7" y="164.6">+3V3</text>
<text x="57" y="171.6" transform="rotate(-90 57 171.6)">R2</text>
<text x="65.1" y="171.6" transform="rotate(-90 65.1 171.6)">R1</text>
<text x="135.6" y="173.6">A5(M2/MISO)~</text>
<text x="165.6" y="168.6">PROG</text>
<text x="135.6" y="177.6">A4(SCK/RECV)</text>
<text x="195.7" y="177.6">A6(M1/MOSI)~</text>
<text x="58.6" y="184.4" transform="rotate(-90 58.6 184.4)">LED2</text>
<text x="66.6" y="184.4" transform="rotate(-90 66.6 184.4)">LED1</text>
<text x="135.6" y="181.6">B3(NRESET)</text>
</g>
<g font-size="3.4" fill="#808080">
<text x="159.3" y="32.7">2</text>
<text x="224.8" y="34.3">IN</text>
<text x="232.8" y="34.3">OUT</text>
<text x="159.3" y="36.7">1</text>
<text x="228.6" y="40.1">GND</text>
<text x="159.3" y="52.8">1</text>
<text x="159.3" y="48.8">2</text>
<text x="131.2" y="88.9">13</text>
<text x="188.3" y="88.9">1</text>
<text x="131.2" y="92.9">12</text>
<text x="139.3" y="94.6">PA1(ADC1)</text>
<text x="139.3" y="90.6">PA0(ADC0/AREF)</text>
<text x="176.9" y="90.6">VCC</text>
<text x="131.2" y="100.9">10</text>
<text x="131.5" y="96.9">11</text>
<text x="139.3" y="98.6">PA2(ADC2)</text>
<text x="133.1" y="104.9">9</text>
<text x="139.3" y="102.7">PA3(ADC3)</text>
<text x="139.3" y="106.7">PA4(ADC4/SCL/SCK)</text>
<text x="21.1" y="110.7">DAT</text>
<text x="133.1" y="108.9">8</text>
<text x="133.1" y="112.9">7</text>
<text x="139.3" y="110.7">PA5(ADC5/OC1B/MISO)</text>
<text x="20.1" y="118.7">GND</text>
<text x="23.4" y="114.7">V+</text>
<text x="133.1" y="116.9">6</text>
<text x="139.3" y="114.7">PA6(ADC6/OC1A/SDA/MOSI)</text>
<text x="139.3" y="118.7">PA7(ADC7/OC0B)</text>
<text x="133.1" y="124.9">3</text>
<text x="133.1" y="120.9">2</text>
<text x="139.3" y="122.7">PB0(XTAL1)</text>
<text x="133.1" y="129">5</text>
<text x="139.3" y="126.7">PB1(XTAL2)</text>
<text x="139.3" y="130.7">PB2(OC0A)</text>
<text x="21.1" y="134.7">DAT</text>
<text x="133.1" y="133">4</text>
<text x="139.3" y="134.7">PB3(RESET)</text>
<text x="176.5" y="134.7">GND</text>
<text x="188.3" y="133">14</text>
<text x="20.1" y="142.8">GND</text>
<text x="23.4" y="138.7">V+</text>
<text x="86.9" y="157" transform="rotate(-90 86.9 157)">3</text>
<text x="90.9" y="157" transform="rotate(-90 90.9 157)">4</text>
<text x="86.9" y="168" transform="rotate(-90 86.9 168)">1</text>
<text x="90.9" y="168" transform="rotate(-90 90.9 168)">2</text>
<text x="170.1" y="173.1">1</text>
<text x="183.4" y="173.1">2</text>
<text x="170.1" y="177.1">3</text>
<text x="183.4" y="177.1">4</text>
<text x="170.1" y="181.1">5</text>
<text x="183.4" y="181.1">6</text>
</g>
<text font-size="2.8" fill="#800000" x="246.9" y="36.7" transform="rotate(-90 246.9 36.7)">+</text>
<g font-size="2.8" fill="#808080">
<text x="249" y="111.5">capsense</text>
<text x="99.5" y="137.5">The ~ denote PWM pins.</text>
<text x="89.5" y="146.6">Use internal 10k</text>
<text x="89.5" y="149.6">pullup resistor.</text>
</g>
</svg>
